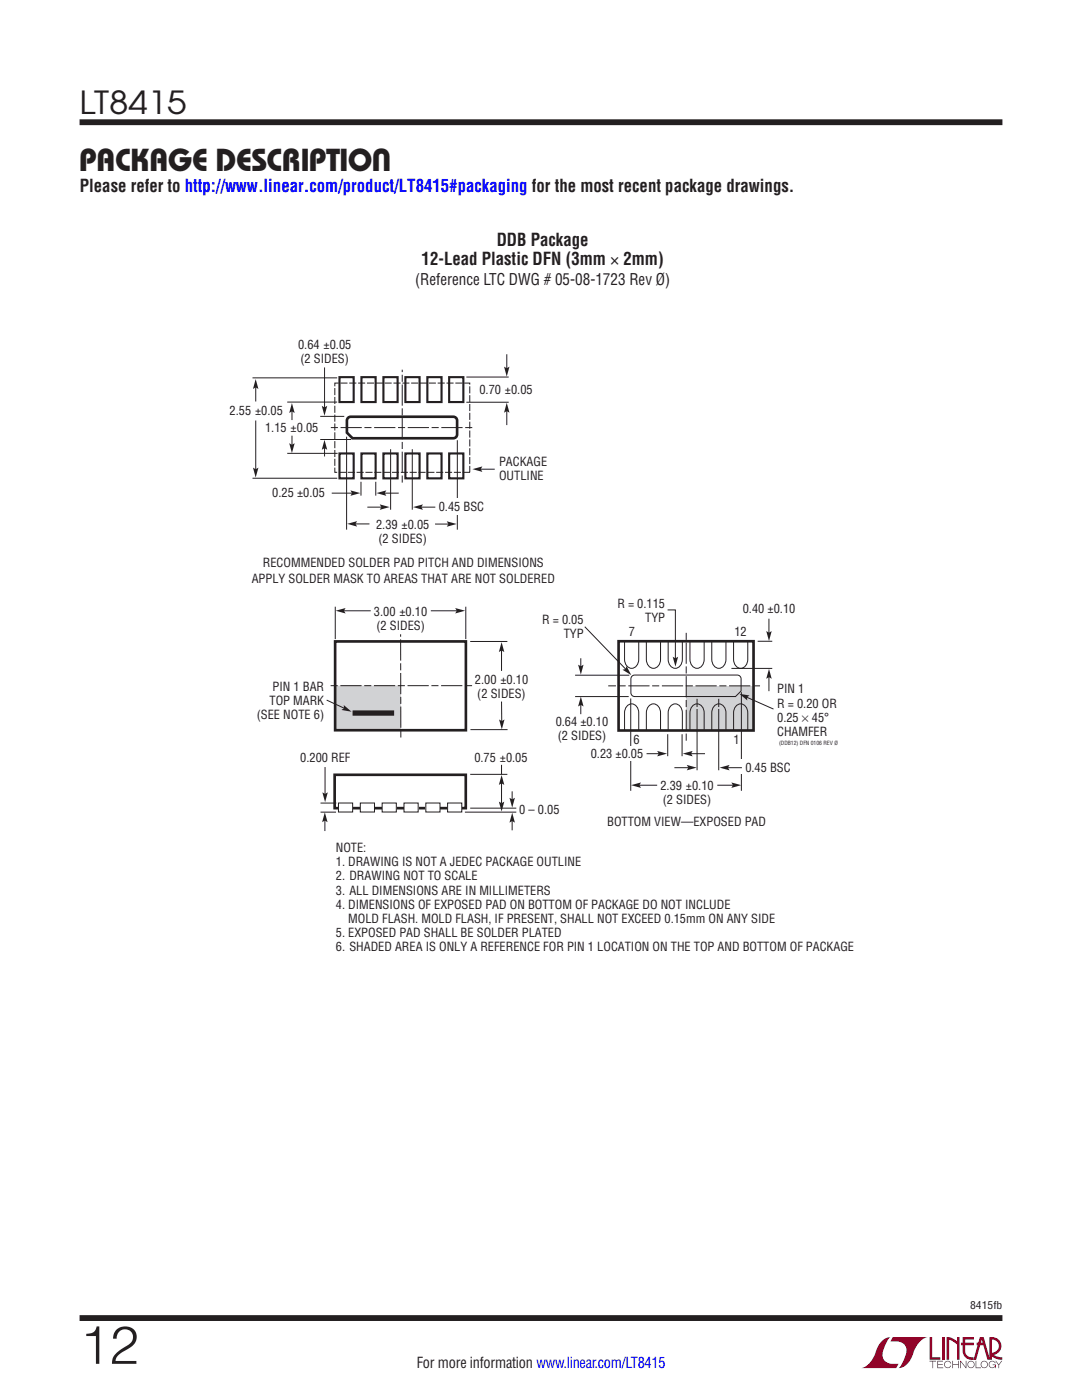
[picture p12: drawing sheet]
<svg xmlns="http://www.w3.org/2000/svg" width="216mm" height="279mm" viewBox="0 0 216 279" stroke-linecap="round" stroke-linejoin="round" font-family="sans-serif">
<g fill="#900126">
<path d="M185.5 266.8h.5v4.1h1.6v.5h-2.1z"/>
<path d="M176.2 267.4l1-.5h.5h-.1a6.2 6.2 0 0 0-1.4 4 2.58 2.58 0 0 0 3.1 1.3l-.5 .8h-6.9a4.9 4.9 0 0 0 3-3.8l.4-.7z"/>
<path d="M178.1 266.9h7a4.9 4.9 0 0 0-3.1 3.7 3.2 3.2 0 0 1-2.7 2.4h.1a6.2 6.2 0 0 0 1.4-4.1 2.58 2.58 0 0 0-3.1-1.2z"/>
<path d="M188 266.8h.5v4.6h-.5z"/>
<path d="M188.9 266.8l1 .2 1.1 .7v-.9h.5v4.6h-.5v-3.1l-1.6-.9v4h-.5z"/>
<path d="M185.5 271.6h1.3v.1h-.6v1.3h-.1v-1.3h-.6z"/>
<path d="M187 271.6h1.2v.1h-1v.5h.9v.2h-.9v.5h1v.1h-1.2z"/>
<path d="M190 271.6h.2v.6h1v-.6h.1v1.4h-.1v-.6h-1v.6h-.2z"/>
<path d="M191.6 271.6h.1l1 1.2v-1.2h.1v1.4l-1.1-1.2v1.2h-.1z"/>
<path d="M194.7 271.6h.1v1.3h.9v.1h-1z"/>
<path d="M198.6 271.6h.2l.5 .7 .5-.7h.2l-.6 .8v.6h-.2v-.6z"/>
<path d="M192.1 266.8h2.2v.5h-1.7v.7h1.7v.5h-1.7v1.1a1.32 1.32 0 0 0 1.7 1.3v.5l1.2-4.6h.8l1.1 4.1v-4.1a1.84 1.84 0 0 1 2.4 1.4 1.84 1.84 0 0 1-1.5 2.2l.8 .4 .9 .1v.5l-1.2-.2-1-.6v-.6a1.34 1.34 0 0 0 1.5-1.2 1.34 1.34 0 0 0-1.4-1.5v4.1h-.9l-.8-2.9h-1.3v-.5h1.2l-.2-.7-1.1 4.1a2.06 2.06 0 0 1-2.7-1.3v-1.6h-.4v-.5h.4z"/>
<path d="M193.2 271.8a.72 .72 0 0 1 1.2 .1 .72 .72 0 0 1-.4 1.1 .72 .72 0 0 1-1-.7h.2a.59 .59 0 0 0 .8 .5 .59 .59 0 0 0 .2-.9 .59 .59 0 0 0-1 .2v.2h-.2z"/>
<path d="M195.9 271.8a.72 .72 0 0 1 1.1 .1 .72 .72 0 0 1-.4 1.1 .72 .72 0 0 1-.9-.7h.1a.59 .59 0 0 0 .8 .5 .59 .59 0 0 0 .2-.9 .59 .59 0 0 0-.9 .2l-.1 .2h-.1z"/>
<path d="M197.5 271.8a.72 .72 0 0 1 1.2 .2h-.2a.59 .59 0 0 0-.9-.1 .59 .59 0 0 0 .1 .9 .59 .59 0 0 0 .9-.4h-.5v-.1h.6v.7h-.1v-.3a.73 .73 0 0 1-1.1 .2 .73 .73 0 0 1 0-1.1z"/>
<path d="M188.6 271.8a.71 .71 0 0 1 1.2 .3h-.1a.59 .59 0 0 0-.9-.3 .59 .59 0 0 0-.1 1 .59 .59 0 0 0 1-.3h.1a.73 .73 0 0 1-1.1 .4 .73 .73 0 0 1-.1-1.1z"/>
</g>
<path d="M15.9 24.4h184.1M15.9 263h184.1" fill="none" stroke="#231f20" stroke-width="1.2" stroke-linecap="butt"/>
<g fill="#d1d2d4">
<path d="M66.8 136.8h13.2v8.9h-13.1z"/>
<path d="M136.9 136.9h13.4v8.8h-13.4z"/>
</g>
<path d="M114.8 134.8h10.8M114.8 139h10.6M145.9 133.4h8.2M151.2 128h2.9M153.4 123.5v3" fill="none" stroke="#231f20" stroke-width=".2"/>
<path d="M152.9 125.9l.5 .4 .6-.4-.6 2z" fill="#231f20"/>
<path d="M133.2 121.7h1.6v9.9" fill="none" stroke="#231f20" stroke-width=".2"/>
<path d="M134.2 131.1l.6 .3 .5-.3-.5 1.9z" fill="#231f20"/>
<path d="M153.4 134.9v3" fill="none" stroke="#231f20" stroke-width=".2"/>
<path d="M153.4 133.5l.6 2-.6-.4-.5 .4z" fill="#231f20"/>
<path d="M148.8 139.1l5.5 2.4" fill="none" stroke="#231f20" stroke-width=".2"/>
<path d="M147.5 138.5l2.1 .3-.6 .4 .1 .6z" fill="#231f20"/>
<path d="M116.7 125.1l8.3 8.6" fill="none" stroke="#231f20" stroke-width=".2"/>
<path d="M124.2 133.7l.6-.2 .2-.6 1 1.8z" fill="#231f20"/>
<path d="M115.9 131.4v1.8" fill="none" stroke="#231f20" stroke-width=".2"/>
<path d="M115.4 132.7l.5 .3 .5-.3-.5 1.9z" fill="#231f20"/>
<path d="M115.9 140.4v2.1" fill="none" stroke="#231f20" stroke-width=".2"/>
<path d="M115.9 139l.5 2-.5-.3-.5 .3z" fill="#231f20"/>
<path d="M102.2 157.9v1.9" fill="none" stroke="#231f20" stroke-width=".2"/>
<path d="M101.7 159.2l.5 .3 .5-.3-.5 2z" fill="#231f20"/>
<path d="M102.2 163.6v2.1" fill="none" stroke="#231f20" stroke-width=".2"/>
<path d="M102.2 162.2l.5 2-.5-.3-.5 .3z" fill="#231f20"/>
<path d="M100.1 152.6v1.9M100.1 155.9v4.4" fill="none" stroke="#231f20" stroke-width=".2"/>
<path d="M99.5 160l.6 .3 .5-.3-.5 2z" fill="#231f20"/>
<path d="M64.9 153.1v5.6" fill="none" stroke="#231f20" stroke-width=".2"/>
<g fill="#231f20">
<path d="M64.3 158.1l.6 .3 .5-.3-.5 2z"/>
<path d="M100.1 154.7l.5 2-.5-.4-.6 .4z"/>
</g>
<path d="M100.1 140v4.2" fill="none" stroke="#231f20" stroke-width=".2"/>
<path d="M99.6 143.6l.5 .3 .6-.3-.6 2z" fill="#231f20"/>
<path d="M100.1 129.5v4.4" fill="none" stroke="#231f20" stroke-width=".2"/>
<path d="M100.1 128.2l.5 1.9-.5-.3-.6 .3z" fill="#231f20"/>
<path d="M143.4 139.5v14.2M134.6 153.2h3" fill="none" stroke="#231f20" stroke-width=".2"/>
<path d="M137 152.7l2 .5-2 .5 .4-.5z" fill="#231f20"/>
<path d="M143.1 156.7h3.4" fill="none" stroke="#231f20" stroke-width=".2"/>
<path d="M145.9 156.2l2 .5-2 .5 .4-.5z" fill="#231f20"/>
<path d="M127.3 156.7h3.8" fill="none" stroke="#231f20" stroke-width=".2"/>
<path d="M125.9 156.7l2-.5-.3 .5 .3 .5z" fill="#231f20"/>
<path d="M129 150.4h2.7" fill="none" stroke="#231f20" stroke-width=".2"/>
<path d="M131.1 149.9l2 .5-2 .6 .4-.6z" fill="#231f20"/>
<path d="M137.6 150.4h3.1" fill="none" stroke="#231f20" stroke-width=".2"/>
<path d="M136.2 150.4l2-.5-.3 .5 .3 .6z" fill="#231f20"/>
<path d="M65.2 139.7l3.7 1.7" fill="none" stroke="#231f20" stroke-width=".2"/>
<path d="M68.6 140.7l1.6 1.3-2.1-.3 .5-.4z" fill="#231f20"/>
<path d="M86 121.9h5.4M133.2 146.5v4.4M136.1 146.5v4.4" fill="none" stroke="#231f20" stroke-width=".2"/>
<path d="M90.8 121.3l2 .6-2 .5 .3-.5z" fill="#231f20"/>
<path d="M68.4 121.9h5.6" fill="none" stroke="#231f20" stroke-width=".2"/>
<path d="M67 121.9l2-.6-.4 .6 .4 .5z" fill="#231f20"/>
<path d="M64.8 163.5v2.4M92.8 162.1h10.2" fill="none" stroke="#231f20" stroke-width=".2"/>
<path d="M64.8 162.1l.6 2-.6-.3-.5 .3z" fill="#231f20"/>
<path d="M66.9 128h26.1v17.7h-26.1z" fill="none" stroke="#231f20" stroke-width=".53"/>
<path d="M94.2 136.8h-28.3M151.7 136.9h-30.3M80 147.2l-.1-20.6M136.9 147.8v-21.7" fill="none" stroke="#231f20" stroke-width=".2" stroke-dasharray="1.4 .5 4.2 .5" stroke-linecap="butt"/>
<path d="M142.6 141.2h1.7v.2h-1.7z" fill="#d1d2d4"/>
<path d="M139.1 139.5v14.2" fill="none" stroke="#231f20" stroke-width=".2"/>
<path d="M138.3 141.2h1.7v.2h-1.7z" fill="#d1d2d4"/>
<path d="M66.8 154.6h26.1v6.7h-26.1z" fill="none" stroke="#231f20" stroke-width=".53"/>
<path d="M67.5 160.3h2.9v1.8h-2.9z" fill="#fff"/>
<path d="M67.5 160.3h2.9v1.8h-2.9z" fill="none" stroke="#231f20" stroke-width=".2"/>
<path d="M71.9 160.3h2.8v1.8h-2.8z" fill="#fff"/>
<path d="M71.9 160.3h2.8v1.8h-2.8z" fill="none" stroke="#231f20" stroke-width=".2"/>
<path d="M85 160.3h2.8v1.8h-2.8z" fill="#fff"/>
<path d="M85 160.3h2.8v1.8h-2.8z" fill="none" stroke="#231f20" stroke-width=".2"/>
<path d="M89.3 160.3h2.8v1.8h-2.8z" fill="#fff"/>
<path d="M89.3 160.3h2.8v1.8h-2.8z" fill="none" stroke="#231f20" stroke-width=".2"/>
<path d="M80.6 160.3h2.8v1.8h-2.8z" fill="#fff"/>
<path d="M80.6 160.3h2.8v1.8h-2.8z" fill="none" stroke="#231f20" stroke-width=".2"/>
<path d="M76.3 160.3h2.8v1.8h-2.8z" fill="#fff"/>
<g fill="none" stroke="#231f20" stroke-width=".2">
<path d="M93.8 128h7.4M124.6 128.1v3.5a1.41 1.41 0 0 0 .7 1.5 1.41 1.41 0 0 0 1.7-.2l.4-.8 .1-.5v-3.5M125.9 139.4v18.4M129 128.1v3.5a1.41 1.41 0 0 0 .7 1.5 1.41 1.41 0 0 0 1.7-.2l.4-.8v-.5v-3.5M133.3 128.1v3.5a1.41 1.41 0 0 0 .7 1.5 1.41 1.41 0 0 0 1.7-.2l.4-.8 .1-.5v-3.5M137.7 128.1v3.5a1.41 1.41 0 0 0 .7 1.5 1.41 1.41 0 0 0 1.7-.2l.4-.8v-.5v-3.5M142 128.1v3.5a1.41 1.41 0 0 0 .7 1.5 1.41 1.41 0 0 0 1.7-.2l.4-.8 .1-.5v-3.5M146.4 128.1v3.5a1.41 1.41 0 0 0 .7 1.5 1.41 1.41 0 0 0 1.7-.2l.4-.8v-.5v-3.5M147.9 138.1v19.7M93.8 154.5h7.4M93.9 145.6h7.4M124.6 145.7v-3.4a1.41 1.41 0 0 1 .7-1.6 1.41 1.41 0 0 1 1.7 .3l.4 .8 .1 .5v3.4"/>
<path d="M129 145.7v-3.4a1.41 1.41 0 0 1 .7-1.6 1.41 1.41 0 0 1 1.7 .3l.4 .8v.5v3.4M133.3 145.7v-3.4a1.41 1.41 0 0 1 .7-1.6 1.41 1.41 0 0 1 1.7 .3l.4 .8 .1 .5v3.4M137.7 145.7v-3.4a1.41 1.41 0 0 1 .7-1.6 1.41 1.41 0 0 1 1.7 .3l.4 .8v.5v3.4M142 145.7v-3.4a1.41 1.41 0 0 1 .7-1.6 1.41 1.41 0 0 1 1.7 .3l.4 .8 .1 .5v3.4M146.4 145.7v-3.4a1.41 1.41 0 0 1 .7-1.6 1.41 1.41 0 0 1 1.7 .3l.4 .8v.5v3.4M64 162.1h3.1M64 160.3h3.1M76.3 160.3h2.8v1.8h-2.8zM93.8 161.3h9.2"/>
</g>
<path d="M123.4 128h27v17.8h-27z" fill="none" stroke="#231f20" stroke-width=".53"/>
<g fill="#fff">
<path d="M125.3 148.9h.9v2.9h-.9z"/>
<path d="M147.6 151.6h.8v2.9h-.8z"/>
</g>
<path d="M77.9 89.7v12M82.3 89.7v12M91.3 87.9v17.8M73.3 101.2h3.1M66.9 121.1v6.4M92.9 121.1v6.4M126.1 134.9l.5-.2h20.5a.76 .76 0 0 1 .8 .8v2.4l-1.1 1.1h-20.2a.76 .76 0 0 1-.7-.7v-2.8z" fill="none" stroke="#231f20" stroke-width=".2"/>
<path d="M70.4 142.3h8.2" fill="none" stroke="#231f20" stroke-width="1.1" stroke-linecap="butt"/>
<path d="M66 85.3h28.5M80.3 96.3v-22.5" fill="none" stroke="#231f20" stroke-width=".2" stroke-dasharray="1.4 .5 4.2 .5" stroke-linecap="butt"/>
<path d="M75.8 100.7l2 .5-2 .5 .3-.5z" fill="#231f20"/>
<path d="M83.8 101.2h3.1" fill="none" stroke="#231f20" stroke-width=".2"/>
<path d="M82.4 101.2l2-.5-.3 .5 .3 .5z" fill="#231f20"/>
<path d="M70.7 104.6h3" fill="none" stroke="#231f20" stroke-width=".2"/>
<path d="M69.3 104.5l2-.5-.4 .5 .4 .6z" fill="#231f20"/>
<path d="M101.1 81.8v3" fill="none" stroke="#231f20" stroke-width=".2"/>
<path d="M101.1 80.4l.6 2-.6-.4-.5 .4z" fill="#231f20"/>
<path d="M101.1 70.7v3.1" fill="none" stroke="#231f20" stroke-width=".2"/>
<path d="M100.6 73.2l.5 .3 .6-.3-.6 2z" fill="#231f20"/>
<path d="M86.8 104.6h2.9" fill="none" stroke="#231f20" stroke-width=".2"/>
<path d="M89.1 104l2 .6-2 .5 .4-.5z" fill="#231f20"/>
<path d="M66.2 98.4h4.3" fill="none" stroke="#231f20" stroke-width=".2"/>
<path d="M69.9 97.9l2 .5-2 .6 .3-.6z" fill="#231f20"/>
<path d="M76.5 98.4h3.1" fill="none" stroke="#231f20" stroke-width=".2"/>
<path d="M75.1 98.4l2-.5-.3 .5 .3 .6z" fill="#231f20"/>
<path d="M93.1 75.2h8.4M63.9 87.7h6.2M63.9 83.1h4.8M64.8 89.2v1.9M69.2 87.2v18.5M72 96.1v2.8M75 96.1v2.8M93.1 80.3h8.4" fill="none" stroke="#231f20" stroke-width=".2"/>
<path d="M64.7 87.8l.6 2-.6-.4-.5 .4z" fill="#231f20"/>
<path d="M64.8 73.3v8.3" fill="none" stroke="#231f20" stroke-width=".2"/>
<path d="M64.2 81l.5 .3 .6-.3-.6 2z" fill="#231f20"/>
<path d="M58.3 81.8v2" fill="none" stroke="#231f20" stroke-width=".2"/>
<path d="M58.2 80.4l.6 2-.6-.3-.5 .3z" fill="#231f20"/>
<path d="M58.3 86.9v2.1" fill="none" stroke="#231f20" stroke-width=".2"/>
<path d="M57.7 88.4l.5 .4 .6-.4-.6 2z" fill="#231f20"/>
<path d="M51 77v3.1" fill="none" stroke="#231f20" stroke-width=".2"/>
<path d="M51 75.6l.6 2-.6-.3-.5 .3z" fill="#231f20"/>
<path d="M51 83.9v10" fill="none" stroke="#231f20" stroke-width=".2"/>
<path d="M50.5 93.3l.5 .3 .6-.3-.6 2z" fill="#231f20"/>
<path d="M50.4 75.4h16.9M50.4 95.4h16.9M57.3 80.2h10M57.3 90.5h10.1M95.7 93.6h3" fill="none" stroke="#231f20" stroke-width=".2"/>
<path d="M94.3 93.6l2-.5-.4 .5 .4 .6z" fill="#231f20"/>
<path d="M67.7 75.3h2.9v4.9h-2.9zM72.1 75.3h2.9v4.9h-2.9zM76.5 75.3h2.8v4.9h-2.8zM80.9 75.3h2.8v4.9h-2.8zM85.3 75.3h2.8v4.9h-2.8zM89.6 75.3h2.9v4.9h-2.9zM67.7 90.5h2.9v5h-2.9zM72.1 90.5h2.9v5h-2.9zM76.5 90.5h2.8v5h-2.8zM80.9 90.5h2.8v5h-2.8zM85.3 90.5h2.8v5h-2.8zM89.6 90.5h2.9v5h-2.9z" fill="none" stroke="#231f20" stroke-width=".42"/>
<path d="M66.8 76.5h26.9v17.8h-26.9z" fill="none" stroke="#231f20" stroke-width=".2" stroke-dasharray="1.4 .4" stroke-linecap="butt"/>
<path d="M90.2 99.5h2v3.2h-2z" fill="#fff"/>
<path d="M69.4 83.4l.6-.2h20.4a.76 .76 0 0 1 .8 .7v2.8a.76 .76 0 0 1-.8 .8h-20.1l-1.1-1.2v-2.4z" fill="none" stroke="#231f20" stroke-width=".53"/>
<path d="M145 153.2h3" fill="none" stroke="#231f20" stroke-width=".2"/>
<path d="M143.6 153.2l2-.5-.3 .5 .3 .5z" fill="#231f20"/>
<text font-size="10.6" fill="#231f20" x="15.9" y="272.2">12</text>
<g font-size="6.3" fill="#231f20">
<text x="15.9" y="22.8">LT8415</text>
<text x="15.8" y="34.1">PACKAGE DESCRIPTION</text>
</g>
<g font-size="3.5" fill="#231f20">
<text x="15.9" y="38.4">Please refer to http://www.linear.com/product/LT8415#packaging for the most recent package drawings.</text>
<text x="84.1" y="53">12-Lead Plastic DFN (3mm × 2mm)</text>
<text x="99.1" y="49.1">DDB Package</text>
<text x="80.9" y="58.3">12-Lead Plastic DFN (3mm × 2mm)</text>
<text x="96.6" y="54.4">DDB Package</text>
</g>
<text font-size="3.2" fill="#231f20" x="82.8" y="56.9">(Reference LTC DWG # 05-08-1723 Rev Ø)</text>
<text font-size="3" fill="#231f20" x="83.2" y="273.1">For more information www.linear.com/LT8415</text>
<g font-size="2.5" fill="#231f20">
<text x="59.5" y="69.6">0.64 ±0.05</text>
<text x="60" y="72.5">(2 SIDES)</text>
<text x="45.8" y="82.8">2.55 ±0.05</text>
<text x="95.7" y="78.7">0.70 ±0.05</text>
<text x="52.9" y="86.3">1.15 ±0.05</text>
<text x="99.6" y="93.1">PACKAGE</text>
<text x="99.6" y="95.9">OUTLINE</text>
<text x="54.3" y="99.3">0.25 ±0.05</text>
<text x="75" y="105.6">2.39 ±0.05</text>
<text x="87.6" y="102.1">0.45 BSC</text>
<text x="52.5" y="113.1">RECOMMENDED SOLDER PAD PITCH AND DIMENSIONS</text>
<text x="75.5" y="108.4">(2 SIDES)</text>
<text x="50.2" y="116.3">APPLY SOLDER MASK TO AREAS THAT ARE NOT SOLDERED</text>
<text x="74.6" y="122.9">3.00 ±0.10</text>
<text x="75.1" y="125.7">(2 SIDES)</text>
<text x="108.2" y="124.6">R = 0.05</text>
<text x="123.2" y="121.2">R = 0.115</text>
<text x="128.7" y="124.1">TYP</text>
<text x="148.2" y="122.3">0.40 ±0.10</text>
<text x="112.5" y="127.4">TYP</text>
<text x="125.5" y="127">7</text>
<text x="146.6" y="127">12</text>
<text x="54.4" y="137.9">PIN 1 BAR</text>
<text x="94.8" y="136.4">2.00 ±0.10</text>
<text x="51.2" y="143.5">(SEE NOTE 6)</text>
<text x="53.8" y="140.7">TOP MARK</text>
<text x="95.2" y="139.2">(2 SIDES)</text>
<text x="155.1" y="138.4">PIN 1</text>
<text x="155.1" y="141.2">R = 0.20 OR</text>
<text x="110.9" y="144.9">0.64 ±0.10</text>
<text x="111.3" y="147.7">(2 SIDES)</text>
<text x="126.4" y="148.5">6</text>
<text x="146.4" y="148.5">1</text>
<text x="155.1" y="144">0.25 × 45°</text>
<text x="155.1" y="146.8">CHAMFER</text>
<text x="59.9" y="152.1">0.200 REF</text>
<text x="94.7" y="152">0.75 ±0.05</text>
<text x="117.9" y="151.3">0.23 ±0.05</text>
<text x="148.7" y="154.1">0.45 BSC</text>
<text x="131.8" y="157.7">2.39 ±0.10</text>
<text x="132.3" y="160.5">(2 SIDES)</text>
<text x="103.6" y="162.5">0 – 0.05</text>
<text x="121.1" y="164.8">BOTTOM VIEW—EXPOSED PAD</text>
<text x="67" y="170.1">NOTE:</text>
<text x="67" y="172.9">1. DRAWING IS NOT A JEDEC PACKAGE OUTLINE</text>
<text x="67" y="175.7">2. DRAWING NOT TO SCALE</text>
<text x="67" y="178.5">3. ALL DIMENSIONS ARE IN MILLIMETERS</text>
<text x="67" y="181.4">4. DIMENSIONS OF EXPOSED PAD ON BOTTOM OF PACKAGE DO NOT INCLUDE</text>
<text x="69.5" y="184.2">MOLD FLASH. MOLD FLASH, IF PRESENT, SHALL NOT EXCEED 0.15mm ON ANY SIDE</text>
<text x="67" y="187">5. EXPOSED PAD SHALL BE SOLDER PLATED</text>
<text x="67" y="189.8">6. SHADED AREA IS ONLY A REFERENCE FOR PIN 1 LOCATION ON THE TOP AND BOTTOM OF PACKAGE</text>
</g>
<text font-size="2.1" fill="#231f20" x="193.6" y="261.2">8415fb</text>
<text font-size="1.1" fill="#231f20" x="155.4" y="148.7">(DDB12) DFN 0106 REV Ø</text>
</svg>
